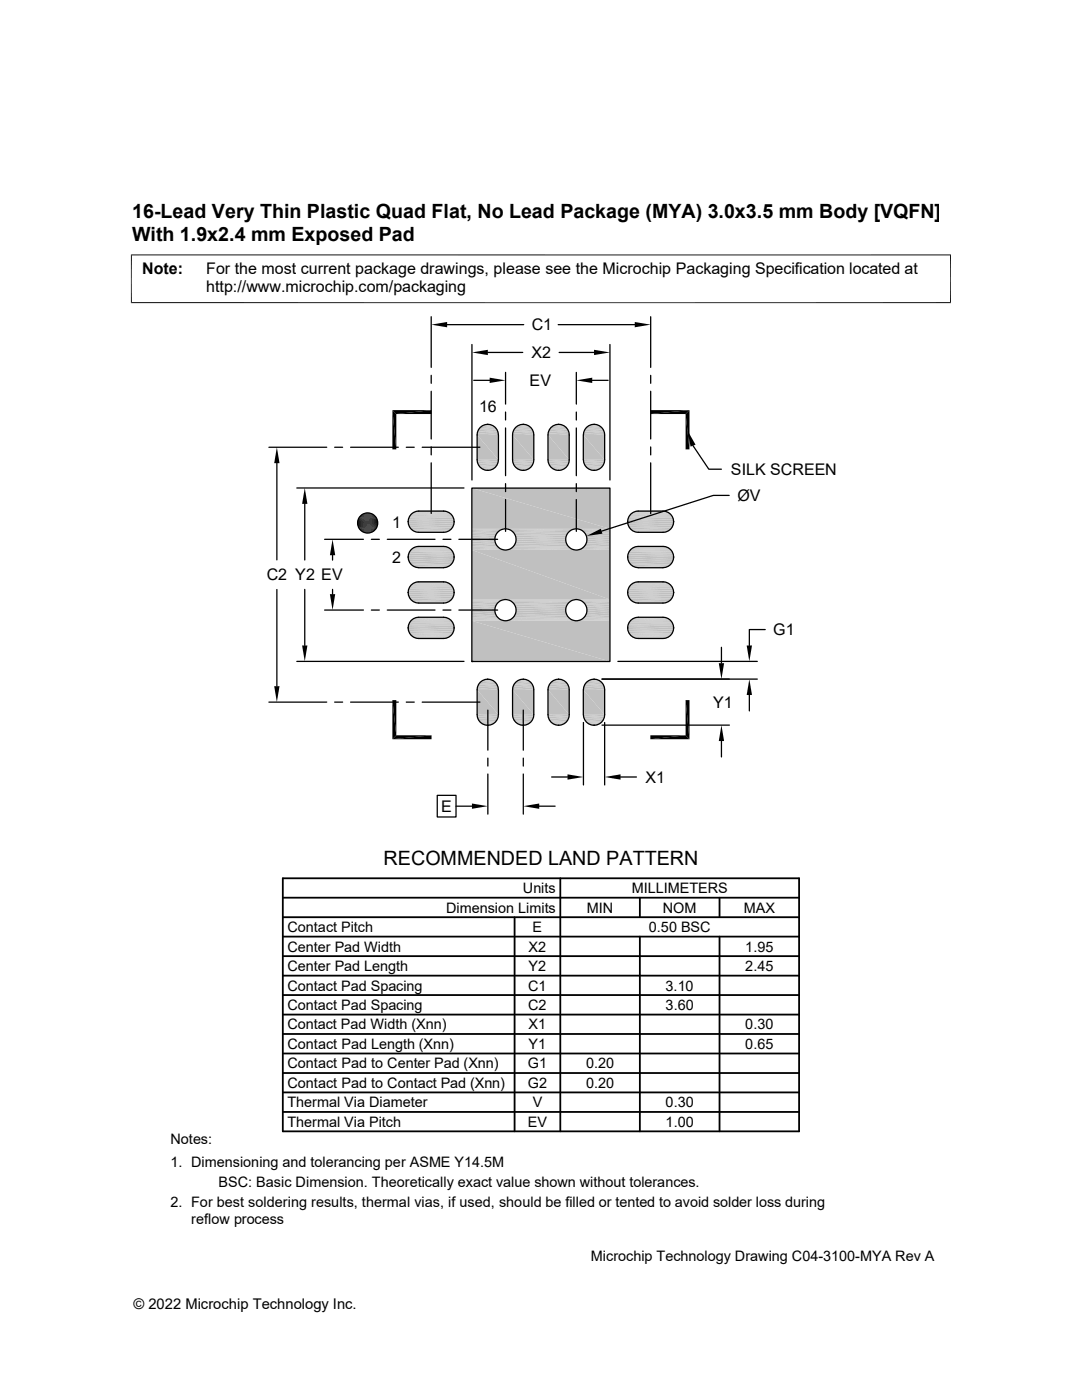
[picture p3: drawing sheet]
<svg xmlns="http://www.w3.org/2000/svg" width="216mm" height="279mm" viewBox="0 0 216 279" stroke-linecap="round" stroke-linejoin="round" font-family="sans-serif">
<g fill="#c0c0c0">
<path d="M97 84.7h.7z"/>
<path d="M104 84.7h.8z"/>
<path d="M111.1 84.7h.7z"/>
<path d="M118.2 84.7h.7z"/>
<path d="M117.8 84.8l.4-.1 1.1 .1z"/>
<path d="M118.2 84.7l1.1 .1z"/>
<path d="M110.7 84.8l.4-.1 1.1 .1z"/>
<path d="M111.1 84.7l1.1 .1z"/>
<path d="M103.7 84.8l.3-.1 1.1 .1z"/>
<path d="M104 84.7l1.1 .1z"/>
<path d="M96.6 84.8l.4-.1 1.1 .1z"/>
<path d="M97 84.7l1.1 .1z"/>
</g>
<path d="M117.5 84.9h2.1" fill="none" stroke="#c0c0c0" stroke-width=".2"/>
<path d="M117.8 84.8h1.5l.3 .2z" fill="#c0c0c0"/>
<path d="M110.4 84.9h2.1" fill="none" stroke="#c0c0c0" stroke-width=".2"/>
<path d="M110.7 84.8h1.5l.3 .2z" fill="#c0c0c0"/>
<path d="M103.3 84.9h2.2" fill="none" stroke="#c0c0c0" stroke-width=".2"/>
<path d="M103.7 84.8h1.4l.4 .2z" fill="#c0c0c0"/>
<path d="M96.3 84.9h2.1" fill="none" stroke="#c0c0c0" stroke-width=".2"/>
<path d="M96.6 84.8h1.5l.3 .2z" fill="#c0c0c0"/>
<path d="M96 85.1h2.7M103 85.1h2.7M110.1 85.1h2.7M117.2 85.1h2.7" fill="none" stroke="#c0c0c0" stroke-width=".21"/>
<path d="M95.7 85.3h3.3M102.8 85.3h3.2M109.8 85.3h3.3M116.9 85.3h3.2" fill="none" stroke="#c0c0c0" stroke-width=".28"/>
<path d="M95.5 85.6h3.7M102.6 85.6h3.6M109.6 85.6h3.7M116.7 85.6h3.7" fill="none" stroke="#c0c0c0" stroke-width=".3"/>
<path d="M95.3 85.9h4M102.4 85.9h4M109.5 85.9h4M116.5 85.9h4" fill="none" stroke="#c0c0c0" stroke-width=".34"/>
<path d="M95.2 86.6h4.3M95.2 86.3h4.2M102.3 86.6h4.2M102.3 86.3h4.2M109.3 86.6h4.3M109.4 86.3h4.1M116.4 86.6h4.2M116.4 86.3h4.2" fill="none" stroke="#c0c0c0" stroke-width=".36"/>
<g fill="#c0c0c0">
<path d="M116.4 86.8l4.3 5h-4.3z"/>
<path d="M116.4 86.8h4.3v5z"/>
<path d="M109.3 86.8l4.3 5h-4.3z"/>
<path d="M109.3 86.8h4.3v5z"/>
<path d="M102.3 86.8l4.2 5h-4.2z"/>
<path d="M102.3 86.8h4.2v5z"/>
<path d="M95.2 86.8l4.3 5h-4.3z"/>
<path d="M95.2 86.8h4.3v5z"/>
</g>
<path d="M95.2 91.9h4.3M95.2 92.3h4.2M102.3 91.9h4.2M102.3 92.3h4.2M109.3 91.9h4.3M109.4 92.3h4.1M116.4 91.9h4.3M116.4 92.3h4.2" fill="none" stroke="#c0c0c0" stroke-width=".36"/>
<path d="M95.3 92.6h4M102.4 92.6h4M109.5 92.6h4M116.5 92.6h4" fill="none" stroke="#c0c0c0" stroke-width=".34"/>
<path d="M95.5 93h3.7M102.6 93h3.6M109.6 93h3.7M116.7 93h3.7" fill="none" stroke="#c0c0c0" stroke-width=".3"/>
<path d="M95.7 93.2h3.3M102.8 93.2h3.2M109.8 93.2h3.3M116.9 93.2h3.2" fill="none" stroke="#c0c0c0" stroke-width=".25"/>
<path d="M96 93.5h2.7M103 93.5h2.7M110.1 93.5h2.7M117.2 93.5h2.7" fill="none" stroke="#c0c0c0" stroke-width=".21"/>
<path d="M117.5 93.6l1.8 .1h-1.5z" fill="#c0c0c0"/>
<path d="M117.5 93.7h2.1" fill="none" stroke="#c0c0c0" stroke-width=".2"/>
<path d="M110.4 93.6l1.8 .1h-1.5z" fill="#c0c0c0"/>
<path d="M110.4 93.7h2.1" fill="none" stroke="#c0c0c0" stroke-width=".2"/>
<path d="M103.3 93.6l1.8 .1h-1.4z" fill="#c0c0c0"/>
<path d="M103.3 93.7h2.2" fill="none" stroke="#c0c0c0" stroke-width=".2"/>
<path d="M96.3 93.6l1.8 .1h-1.5z" fill="#c0c0c0"/>
<path d="M96.3 93.7h2.1" fill="none" stroke="#c0c0c0" stroke-width=".2"/>
<g fill="#c0c0c0">
<path d="M97 93.8h.7z"/>
<path d="M104 93.8h.8z"/>
<path d="M111.1 93.8h.7z"/>
<path d="M118.2 93.8h.7z"/>
<path d="M117.8 93.7l1.1 .1z"/>
<path d="M117.8 93.7h1.5z"/>
<path d="M110.7 93.7l1.1 .1z"/>
<path d="M110.7 93.7h1.5z"/>
<path d="M103.7 93.7l1.1 .1z"/>
<path d="M103.7 93.7h1.4z"/>
<path d="M96.6 93.7l1.1 .1z"/>
<path d="M96.6 93.7h1.5z"/>
</g>
<g fill="none" stroke="#c0c0c0" stroke-width=".2">
<path d="M81.5 103.7h9.1M81.6 103.3h8.9M81.7 103h8.6M81.8 102.8h8.5M81.9 102.7h8.2M82.1 102.6h7.9M82.2 102.4h7.7M82.4 102.3h7.3M82.5 102.2h7M82.8 102.1h6.5M82.8 102.1h6.4M83.2 102h5.7"/>
<path d="M125.3 103.7h9.1M125.4 103.3h8.9M125.5 103h8.6M125.6 102.8h8.5M125.7 102.7h8.2M125.9 102.6h7.9M126 102.4h7.6M126.2 102.3h7.3M126.3 102.2h7M126.6 102.1h6.5M126.6 102.1h6.4M127 102h5.7"/>
</g>
<path d="M81.6 103.2h8.9M125.4 103.2h8.9" fill="none" stroke="#c0c0c0" stroke-width=".23"/>
<path d="M81.5 103.5h9.1M125.3 103.5h9.1" fill="none" stroke="#c0c0c0" stroke-width=".32"/>
<path d="M81.4 103.9h9.2M125.2 103.9h9.2" fill="none" stroke="#c0c0c0" stroke-width=".38"/>
<path d="M81.4 104.3h9.2M81.5 104.7h9.1M125.2 104.3h9.2M125.3 104.7h9.1" fill="none" stroke="#c0c0c0" stroke-width=".4"/>
<path d="M81.6 105.1h8.9M125.4 105.1h8.9" fill="none" stroke="#c0c0c0" stroke-width=".36"/>
<g fill="#c0c0c0">
<path d="M94.1 97.4l27.6 8.1h-27.6z"/>
<path d="M94.1 97.4h27.6v8.1z"/>
</g>
<g fill="none" stroke="#c0c0c0" stroke-width=".2">
<path d="M81.5 110.8h9.1M81.5 117.9h9.1M81.6 110.4h8.9M81.6 117.5h8.9M81.7 110.1h8.6M81.7 117.1h8.6M81.8 109.9h8.5M81.8 117h8.5M81.9 109.7h8.2M81.9 116.8h8.2M82.1 109.6h7.9M82.1 116.7h7.9"/>
<path d="M82.2 109.5h7.7M82.2 116.5h7.7M82.4 106h7.3M82.4 113h7.3M82.4 109.4h7.3M82.4 116.4h7.3M82.5 109.3h7M82.5 116.3h7M82.7 106.1h6.6M82.7 113.2h6.6M82.8 109.2h6.5M82.8 116.3h6.5"/>
<path d="M82.8 109.1h6.4M82.8 116.2h6.4M83.1 106.2h5.8M83.1 113.3h5.8M83.2 109.1h5.7M83.2 109.1h5.6M83.2 116.1h5.6M94.1 105.6h6.6M94.1 105.7h6.2M94.1 109.6h6.2M94.1 109.7h6.6M101 109.7h13.8"/>
<path d="M101 105.6h13.8M101.5 105.7h12.9M101.5 109.6h12.9M115.2 105.6h6.5M115.2 109.7h6.5M115.6 109.6h6.1M115.6 105.7h6.1M125.3 110.8h9.1M125.3 117.9h9.1M125.4 110.4h8.9M125.4 117.5h8.9M125.5 110.1h8.6"/>
<path d="M125.5 117.1h8.6M125.6 109.9h8.5M125.6 117h8.5M125.7 109.7h8.2M125.7 116.8h8.2M125.9 109.6h7.9M125.9 116.7h7.9M126 109.5h7.6M126 116.5h7.6M126.2 106h7.3M126.2 113h7.3M126.2 109.4h7.3"/>
<path d="M126.2 116.4h7.3M126.3 109.3h7M126.3 116.3h7M126.5 106.1h6.6M126.5 113.2h6.6M126.6 109.2h6.5M126.6 116.3h6.5M126.6 109.1h6.4M126.6 116.2h6.4M126.9 106.2h5.8M126.9 113.3h5.8M127 109.1h5.7"/>
<path d="M127 109.1h5.6M127 116.1h5.6"/>
</g>
<g fill="none" stroke="#c0c0c0" stroke-width=".32">
<path d="M81.5 110.6h9.1M81.5 117.7h9.1M81.8 105.4h8.5M81.8 112.5h8.5M94.1 106.4h5.2M94.1 108.9h5.2M102.4 106.4h11M102.4 108.9h11M116.6 108.9h5.1M116.6 106.4h5.1M125.3 110.6h9.1M125.3 117.7h9.1"/>
<path d="M125.6 105.4h8.5M125.6 112.5h8.5"/>
</g>
<path d="M82.1 105.7h7.9M82.1 112.8h7.9M125.9 105.7h7.9M125.9 112.8h7.9" fill="none" stroke="#c0c0c0" stroke-width=".28"/>
<path d="M94.1 105.9h5.8M94.1 109.4h5.8M101.8 109.4h12.2M101.8 105.9h12.2M115.9 109.4h5.8M115.9 105.9h5.8" fill="none" stroke="#c0c0c0" stroke-width=".21"/>
<path d="M81.6 110.2h8.9M81.6 117.3h8.9M94.1 106.1h5.5M94.1 109.2h5.5M102.2 109.2h11.5M102.2 106.1h11.5M116.3 106.1h5.4M116.3 109.2h5.4M125.4 110.2h8.9M125.4 117.3h8.9" fill="none" stroke="#c0c0c0" stroke-width=".25"/>
<path d="M94.1 106.7h5M94.1 108.6h5M102.7 106.7h10.5M102.7 108.6h10.5M116.8 106.7h4.9M116.8 108.6h4.9" fill="none" stroke="#c0c0c0" stroke-width=".34"/>
<g fill="none" stroke="#c0c0c0" stroke-width=".38">
<path d="M81.5 118.9h9.1M81.6 119.2h8.9M94.1 107.1h4.8M94.1 107.8h4.7M94.1 108.2h4.8M102.8 108.2h10.2M102.8 107.1h10.2M103 107.8h9.9M117 108.2h4.7M117 107.1h4.7M117.1 107.8h4.6M125.3 118.9h9.1"/>
<path d="M125.4 119.2h8.9"/>
</g>
<path d="M81.5 111.8h9.1M94.1 107.5h4.7M103 107.5h9.9M117.1 107.5h4.6M125.3 111.8h9.1" fill="none" stroke="#c0c0c0" stroke-width=".4"/>
<path d="M81.4 111h9.2M81.4 118.1h9.2M81.6 112.2h8.9M125.2 111h9.2M125.2 118.1h9.2M125.4 112.2h8.9" fill="none" stroke="#c0c0c0" stroke-width=".36"/>
<path d="M81.4 111.4h9.2M81.4 118.4h9.2M125.2 111.4h9.2M125.2 118.4h9.2" fill="none" stroke="#c0c0c0" stroke-width=".42"/>
<g fill="#c0c0c0">
<path d="M94.1 109.7l27.6 10h-27.6z"/>
<path d="M94.1 109.7h27.6v10z"/>
</g>
<g fill="none" stroke="#c0c0c0" stroke-width=".2">
<path d="M94.1 119.7h6.6M94.1 119.8h6.2M101 119.7h13.8M101.5 119.8h12.9M115.2 119.7h6.5M115.6 119.8h6.1M81.5 124.9h9.1M81.5 125.7h9.1M81.6 124.5h8.9M81.6 126.1h8.9M81.7 124.2h8.6M81.7 126.4h8.6"/>
<path d="M81.8 126.6h8.5M81.8 124h8.5M81.9 126.7h8.2M81.9 123.9h8.2M82.1 126.9h7.9M82.1 123.7h7.9M82.2 127h7.7M82.2 123.6h7.7M82.4 127.1h7.3M82.4 123.5h7.3M82.5 127.2h7M82.5 123.4h7"/>
<path d="M82.7 120.3h6.6M82.8 123.3h6.5M82.8 127.3h6.5M82.8 127.3h6.4M82.8 123.3h6.4M83.1 120.3h5.8M83.2 123.2h5.7M83.2 127.4h5.7M94.1 123.7h6.2M94.1 123.8h6.6M101 123.8h13.8M101.5 123.7h12.9"/>
<path d="M115.2 123.8h6.5M115.6 123.7h6.1M125.3 125.7h9.1M125.3 124.9h9.1M125.4 124.5h8.9M125.4 126.1h8.9M125.5 126.4h8.6M125.5 124.2h8.6M125.6 124h8.5M125.6 126.6h8.5M125.7 126.7h8.2M125.7 123.9h8.2"/>
<path d="M125.9 123.7h7.9M125.9 126.9h7.9M126 127h7.6M126 123.6h7.6M126.2 123.5h7.3M126.2 127.1h7.3M126.3 127.2h7M126.3 123.4h7M126.5 120.3h6.6M126.6 127.3h6.5M126.6 123.3h6.5M126.6 123.3h6.4"/>
<path d="M126.6 127.3h6.4M126.9 120.3h5.8M127 123.2h5.7M127 127.4h5.7"/>
</g>
<path d="M81.8 119.6h8.5M125.6 119.6h8.5M81.5 125.9h9.1M125.3 125.9h9.1" fill="none" stroke="#c0c0c0" stroke-width=".32"/>
<path d="M82.1 119.9h7.9M125.9 119.9h7.9M81.6 126.2h8.9M81.6 124.4h8.9M125.4 124.4h8.9M125.4 126.2h8.9" fill="none" stroke="#c0c0c0" stroke-width=".25"/>
<path d="M94.1 120h5.8M101.8 120h12.2M115.9 120h5.8M82.4 120.1h7.3M94.1 123.6h5.8M101.8 123.6h12.2M115.9 123.6h5.8M126.2 120.1h7.3" fill="none" stroke="#c0c0c0" stroke-width=".21"/>
<path d="M94.1 120.2h5.5M94.1 123.3h5.5M102.2 123.3h11.5M102.2 120.2h11.5M116.3 120.2h5.4M116.3 123.3h5.4" fill="none" stroke="#c0c0c0" stroke-width=".28"/>
<path d="M81.5 124.7h9.1M94.1 120.5h5.2M94.1 123h5.2M102.4 120.5h11M102.4 123h11M116.6 123h5.1M116.6 120.5h5.1M125.3 124.7h9.1" fill="none" stroke="#c0c0c0" stroke-width=".3"/>
<path d="M81.4 125.5h9.2M94.1 120.8h5M94.1 122.7h5M102.7 120.8h10.5M102.7 122.7h10.5M116.8 120.8h4.9M116.8 122.7h4.9M125.2 125.5h9.2" fill="none" stroke="#c0c0c0" stroke-width=".36"/>
<g fill="none" stroke="#c0c0c0" stroke-width=".38">
<path d="M81.4 125.1h9.2M94.1 121.2h4.8M94.1 121.6h4.7M94.1 122h4.7M94.1 122.3h4.8M102.8 122.3h10.2M102.8 121.2h10.2M103 122h9.9M103 121.6h9.9M117 122.3h4.7M117 121.2h4.7M117.1 121.6h4.6"/>
<path d="M117.1 122h4.6M125.2 125.1h9.2"/>
</g>
<g fill="#c0c0c0">
<path d="M94.1 123.9l27.6 8.1h-27.6z"/>
<path d="M94.1 123.9h27.6v8.1z"/>
<path d="M97 135.6h.7z"/>
<path d="M104 135.6h.8z"/>
<path d="M111.1 135.6h.7z"/>
<path d="M118.2 135.6h.7z"/>
<path d="M117.8 135.7l.4-.1 1.1 .1z"/>
<path d="M118.2 135.6l1.1 .1z"/>
<path d="M110.7 135.7l.4-.1 1.1 .1z"/>
<path d="M111.1 135.6l1.1 .1z"/>
<path d="M103.7 135.7l.3-.1 1.1 .1z"/>
<path d="M104 135.6l1.1 .1z"/>
<path d="M96.6 135.7l.4-.1 1.1 .1z"/>
<path d="M97 135.6l1.1 .1z"/>
</g>
<path d="M117.5 135.8h2.1" fill="none" stroke="#c0c0c0" stroke-width=".2"/>
<path d="M117.8 135.7h1.5l.3 .1z" fill="#c0c0c0"/>
<path d="M110.4 135.8h2.1" fill="none" stroke="#c0c0c0" stroke-width=".2"/>
<path d="M110.7 135.7h1.5l.3 .1z" fill="#c0c0c0"/>
<path d="M103.3 135.8h2.2" fill="none" stroke="#c0c0c0" stroke-width=".2"/>
<path d="M103.7 135.7h1.4l.4 .1z" fill="#c0c0c0"/>
<path d="M96.3 135.8h2.1" fill="none" stroke="#c0c0c0" stroke-width=".2"/>
<path d="M96.6 135.7h1.5l.3 .1z" fill="#c0c0c0"/>
<path d="M96 135.9h2.7M103 135.9h2.7M110.1 135.9h2.7M117.2 135.9h2.7" fill="none" stroke="#c0c0c0" stroke-width=".21"/>
<path d="M95.7 136.2h3.3M102.8 136.2h3.2M109.8 136.2h3.3M116.9 136.2h3.2" fill="none" stroke="#c0c0c0" stroke-width=".28"/>
<path d="M95.5 136.5h3.7M102.6 136.5h3.6M109.6 136.5h3.7M116.7 136.5h3.7" fill="none" stroke="#c0c0c0" stroke-width=".3"/>
<path d="M95.3 136.8h4M102.4 136.8h4M109.5 136.8h4M116.5 136.8h4" fill="none" stroke="#c0c0c0" stroke-width=".34"/>
<path d="M95.2 137.5h4.3M95.2 137.1h4.2M102.3 137.5h4.2M102.3 137.1h4.2M109.3 137.5h4.3M109.4 137.1h4.1M116.4 137.5h4.2M116.4 137.1h4.2" fill="none" stroke="#c0c0c0" stroke-width=".36"/>
<g fill="#c0c0c0">
<path d="M116.4 137.7l4.3 4.9h-4.3z"/>
<path d="M116.4 137.7h4.3v4.9z"/>
<path d="M109.3 137.7l4.3 4.9h-4.3z"/>
<path d="M109.3 137.7h4.3v4.9z"/>
<path d="M102.3 137.7l4.2 4.9h-4.2z"/>
<path d="M102.3 137.7h4.2v4.9z"/>
<path d="M95.2 137.7l4.3 4.9h-4.3z"/>
<path d="M95.2 137.7h4.3v4.9z"/>
</g>
<path d="M95.2 142.8h4.3M95.2 143.2h4.2M102.3 142.8h4.2M102.3 143.2h4.2M109.3 142.8h4.3M109.4 143.2h4.1M116.4 142.8h4.3M116.4 143.2h4.2" fill="none" stroke="#c0c0c0" stroke-width=".36"/>
<path d="M95.3 143.5h4M102.4 143.5h4M109.5 143.5h4M116.5 143.5h4" fill="none" stroke="#c0c0c0" stroke-width=".34"/>
<path d="M95.5 143.8h3.7M102.6 143.8h3.6M109.6 143.8h3.7M116.7 143.8h3.7" fill="none" stroke="#c0c0c0" stroke-width=".3"/>
<path d="M95.7 144.1h3.3M102.8 144.1h3.2M109.8 144.1h3.3M116.9 144.1h3.2" fill="none" stroke="#c0c0c0" stroke-width=".25"/>
<path d="M96 144.3h2.7M103 144.3h2.7M110.1 144.3h2.7M117.2 144.3h2.7" fill="none" stroke="#c0c0c0" stroke-width=".21"/>
<path d="M117.5 144.4l1.8 .2h-1.5z" fill="#c0c0c0"/>
<path d="M117.5 144.5h2.1" fill="none" stroke="#c0c0c0" stroke-width=".2"/>
<path d="M110.4 144.4l1.8 .2h-1.5z" fill="#c0c0c0"/>
<path d="M110.4 144.5h2.1" fill="none" stroke="#c0c0c0" stroke-width=".2"/>
<path d="M103.3 144.4l1.8 .2h-1.4z" fill="#c0c0c0"/>
<path d="M103.3 144.5h2.2" fill="none" stroke="#c0c0c0" stroke-width=".2"/>
<path d="M96.3 144.4l1.8 .2h-1.5z" fill="#c0c0c0"/>
<path d="M96.3 144.5h2.1" fill="none" stroke="#c0c0c0" stroke-width=".2"/>
<g fill="#c0c0c0">
<path d="M97 144.7h.7z"/>
<path d="M104 144.7h.8z"/>
<path d="M111.1 144.7h.7z"/>
<path d="M118.2 144.7h.7z"/>
<path d="M117.8 144.6l1.1 .1z"/>
<path d="M117.8 144.6h1.5z"/>
<path d="M110.7 144.6l1.1 .1z"/>
<path d="M110.7 144.6h1.5z"/>
<path d="M103.7 144.6l1.1 .1z"/>
<path d="M103.7 144.6h1.4z"/>
<path d="M96.6 144.6l1.1 .1z"/>
<path d="M96.6 144.6h1.5z"/>
</g>
<g fill="none" stroke="#000" stroke-width=".25">
<path d="M86 63.2v10.1M86 74.9v1.6M86 78.1v9.5M89.2 64.8h15.3M94.2 68.7v27.1M94.5 75.9h3.2M97.3 70.3h7M100.9 74.3v6.3M111.4 64.8h15.3M111.6 70.3h6.9M115 74.3v6.3M118.2 75.9h3.1"/>
<path d="M121.7 68.7v27.1M129.8 63.2v10.1M129.8 74.9v1.6M129.8 78.1v9.5M53.7 89.3h11.5M55.2 92.4v19.3M59.2 97.4h33.4M66.8 89.3h1.6M70 89.3h9.5M81.1 89.3h1.6M84.2 89.3h11.6M86 89.2v1.6"/>
<path d="M86 92.4v10.1M94.1 97.4h27.6v34.6h-27.6zM97.3 84.7a2.1 2.1 0 0 0-2.1 2.1v5a2.1 2.1 0 0 0 2.1 2.1M97.3 93.9h.1M97.3 84.7h.1M97.3 84.7a2.1 2.1 0 0 1 2.1 2.1M99.4 91.8a2.1 2.1 0 0 1-2.1 2.1M99.5 86.8v5M100.9 82.2v1.6M100.9 85.4v9.5M100.9 96.5v1.6M100.9 99.7v6.3"/>
<path d="M104.4 84.7a2.1 2.1 0 0 1 2.1 2.1v5a2.1 2.1 0 0 1-2.1 2.1M104.4 84.7a2.1 2.1 0 0 0-2.1 2.1v5a2.1 2.1 0 0 0 2.1 2.1M104.4 93.9h.1M104.4 84.7h.1M111.5 84.7a2.1 2.1 0 0 1 2.1 2.1v5a2.1 2.1 0 0 1-2.1 2.1M111.5 84.7a2.1 2.1 0 0 0-2.2 2.1v5a2.1 2.1 0 0 0 2.2 2.1M111.5 93.9h.1M111.5 84.7h.1M115 82.2v1.6M115 85.4v9.5M115 96.5v1.6M115 99.7v6.3"/>
<path d="M116.4 86.8v5M116.4 91.8a2.1 2.1 0 0 0 2.1 2.1M118.5 84.7a2.1 2.1 0 0 0-2.1 2.1M118.5 93.9h.1M118.5 84.7h.1M118.5 84.7a2.1 2.1 0 0 1 2.1 2.1v5a2.1 2.1 0 0 1-2.1 2.1M129.8 89.2v1.6M129.8 92.4v10.1M138.3 88.9l3.1 4.7h2.6M145.5 98.9h-3.2l-22.3 7.1M55.2 117.6v19.3M60.8 100.6v11.2"/>
<path d="M60.8 117.6v11.2M64.8 107.6h7.7M66.4 110.8v1M66.4 117.6v1M74.1 107.6h1.6M77.3 107.6h9.5M81.4 118.2h.1M81.4 111.2h.1M81.4 104.1h.1M81.4 118.2a2.1 2.1 0 0 0 2.2 2.2h4.9a2.1 2.1 0 0 0 2.1-2.2M81.4 104.1a2.1 2.1 0 0 0 2.2 2.1h4.9a2.1 2.1 0 0 0 2.1-2.1M81.4 111.2a2.1 2.1 0 0 1 2.2-2.1h4.9a2.1 2.1 0 0 1 2.1 2.1"/>
<path d="M81.4 104.1a2.1 2.1 0 0 1 2.2-2.1h4.9a2.1 2.1 0 0 1 2.1 2.1M88.4 107.6h1.6M90.6 118.2a2.1 2.1 0 0 0-2.1-2.1h-4.9a2.1 2.1 0 0 0-2.2 2.1M90.6 118.2h.1M90.6 111.2h.1M90.6 104.1h.1M90.6 111.2a2.13 2.13 0 0 1-2.1 2.1h-4.9a2.1 2.1 0 0 1-2.2-2.1M91.6 107.6h7.7M125.2 118.2h.1M125.2 111.2h.1M125.2 104.1h.1M125.9 116.7l.4-.3 .8-.3h5.2a2.12 2.12 0 0 1 2.1 2.1 2.12 2.12 0 0 1-2.1 2.2h-4.9a2.12 2.12 0 0 1-2-1.4 2.12 2.12 0 0 1 .5-2.3z"/>
<path d="M125.9 109.7l.4-.4 .8-.2h5.2a2.12 2.12 0 0 1 2.1 2.1 2.12 2.12 0 0 1-2.1 2.1h-4.9a2.14 2.14 0 0 1-2-1.3 2.14 2.14 0 0 1 .5-2.3zM125.9 102.6l.4-.3 .8-.3h5.2a2.12 2.12 0 0 1 2.1 2.1 2.12 2.12 0 0 1-2.1 2.1h-4.9a2.12 2.12 0 0 1-2-1.3 2.12 2.12 0 0 1 .5-2.3zM134.4 118.2h.1M134.4 111.2h.1M134.4 104.1h.1M59.2 132h33.4M64.8 121.8h7.7M74.1 121.8h1.6M77.3 121.8h9.5M81.4 125.3h.1M81.4 125.3a2.1 2.1 0 0 0 2.2 2.1h4.9a2.1 2.1 0 0 0 2.1-2.1M88.4 121.8h1.6"/>
<path d="M90.6 125.3a2.1 2.1 0 0 0-2.1-2.1h-4.9a2.1 2.1 0 0 0-2.2 2.1M90.6 125.3h.1M91.6 121.8h7.7M94.1 132h.1M97.3 135.6a2.1 2.1 0 0 0-2.1 2.1v4.9a2.1 2.1 0 0 0 2.1 2.1M97.3 135.6h.1M97.3 135.6a2.1 2.1 0 0 1 2.1 2.1M99.5 137.7v4.9M104.4 135.6a2.1 2.1 0 0 1 2.1 2.1v4.9a2.1 2.1 0 0 1-2.1 2.1M104.4 135.6a2.1 2.1 0 0 0-2.1 2.1v4.9a2.1 2.1 0 0 0 2.1 2.1M104.4 135.6h.1M111.5 135.6a2.1 2.1 0 0 1 2.1 2.1v4.9a2.1 2.1 0 0 1-2.1 2.1"/>
<path d="M111.5 135.6a2.1 2.1 0 0 0-2.2 2.1v4.9a2.1 2.1 0 0 0 2.2 2.1M111.5 135.6h.1M116.4 137.7v4.9M118.5 135.6a2.1 2.1 0 0 0-2.1 2.1M118.5 135.6h.1M118.5 135.6a2.1 2.1 0 0 1 2.1 2.1v4.9a2.1 2.1 0 0 1-2.1 2.1M120.1 135.5h31M123.3 132h27.8M125.2 125.3h.1M125.9 123.8l.4-.3 .8-.3h5.2a2.12 2.12 0 0 1 2.1 2.1 2.12 2.12 0 0 1-2.1 2.1h-4.9a2.12 2.12 0 0 1-2-1.3 2.12 2.12 0 0 1 .5-2.3zM134.4 125.3h.1M144 129.2v3.2"/>
<path d="M149.5 138.7v3.2M152.7 125.6h-3.2v3.2M53.7 140.1h11.5M66.8 140.1h1.6M70 140.1h9.5M81.1 140.1h1.6M84.2 140.1h11.6M87.2 158.7h3.8v4.3h-3.8zM97.3 144.7h.1M97.3 141.7v8M97.3 151.3v1.6M97.3 154.5v8"/>
<path d="M99.4 142.6a2.1 2.1 0 0 1-2.1 2.1M104.4 144.7h.1M104.4 141.7v8M104.4 151.3v1.6M104.4 154.5v8M110.1 155.1h3.1M111.5 144.7h.1M116.4 142.6a2.1 2.1 0 0 0 2.1 2.1M116.4 144.2v12.5M118.5 144.7h.1M120.1 144.7h25.4M120.6 144.2v12.5"/>
<path d="M123.8 155.1h3.2M144 147.9v3.2M91 160.9h3.2M107.6 160.9h3.2"/>
<circle cx="73.4" cy="104.4" r="2.01"/>
<circle cx="100.9" cy="107.7" r="2.12"/>
<circle cx="115" cy="107.7" r="2.12"/>
<circle cx="100.9" cy="121.8" r="2.12"/>
<circle cx="115" cy="121.8" r="2.12"/>
</g>
<g fill="none" stroke="#000" stroke-width=".36">
<path d="M56.4 179.2h103M56.4 175.3h103v50.5h-103zM111.8 175.3v50.5M127.7 179.2v3.8M143.6 179.2v3.8M56.4 183h103M56.4 190.8h103M56.4 186.9h103M56.4 194.7h103M56.4 198.6h103M102.7 183v42.8M127.7 186.9v38.9"/>
<path d="M143.6 186.9v38.9M56.4 202.5h103M56.4 206.4h103M56.4 218h103M56.4 210.2h103M56.4 214.1h103M56.4 221.9h103"/>
</g>
<g fill="#000">
<path d="M86 64.8l3.2-.5v1zM94.2 70.3l3.1-.5v1.1zM97.7 75.4l3.2 .5-3.2 .5zM115 75.9l3.2-.5v1zM118.5 69.8l3.2 .5-3.2 .6zM126.7 64.3l3.1 .5-3.1 .5zM55.2 89.3l.6 3.1h-1.1zM78.3 81.9l.8 7.8h-.8zM78.3 81.9l.8 .7v7.1zM79.1 82.6l7-.7v.7zM78.3 81.9h7.8l-7 .7zM129.8 81.9h7.8l-7.8 .7z"/>
<path d="M129.8 82.6l7.8-.7-.8 .7zM136.8 82.6l.8 7.1h-.8zM136.8 82.6l.8-.7v7.8zM137.2 86l1.6 2.8-1 .3zM60.8 97.4l.5 3.2h-1zM66.4 107.6l.5 3.2h-1.1zM65.8 118.6h1.1l-.5 3.2zM72.3 106.1l1.9 .1zM72.5 102.5l1.9 .1zM72.5 106.2l1.5 .1zM72.5 106.2h1.7zM72.5 102.5h1.7z"/>
<path d="M72.7 102.4l1.5 .1zM72.7 106.3h1.1zM72.7 106.3h1.3zM72.7 102.4h1.3zM72.9 102.4h1.1zM72.9 106.3l.7 .1zM72.9 106.3h.9zM72.9 102.4h.9zM73.1 102.4h.7zM73.1 106.4h.5zM73.1 102.4h.5zM117 107l2.9-1.5 .3 1z"/>
<path d="M54.7 136.9h1.1l-.6 3.2zM60.3 128.8h1l-.5 3.2zM143.4 132.4h1.1l-.5 3.1zM149.5 135.5l.6 3.2h-1.1zM149 128.8h1.1l-.6 3.2zM78.3 139.7l.8 7-.8 .8zM78.3 139.7h.8v7zM78.3 147.5l7.8-.8v.8zM79.1 146.7h7l-7.8 .8zM113.2 154.5l3.2 .6-3.2 .5zM120.6 155.1l3.2-.6v1.1zM129.8 146.7h7l-7 .8z"/>
<path d="M129.8 147.5l7-.8 .8 .8zM136.8 139.7l.8 7.8-.8-.8zM136.8 139.7h.8v7.8zM144 144.7l.5 3.2h-1.1zM94.2 160.4l3.1 .5-3.1 .5zM104.4 160.9l3.2-.5v1z"/>
</g>
<g fill="none" stroke="#000" stroke-width=".2">
<path d="M26.1 50.9h163.7M26.2 50.8v9.7M189.7 50.8v9.7M26.1 60.4h163.7M71.3 104.3h4.1M71.3 104.5h4.1M71.3 104.7h4.1M71.3 104.1h4.1M71.4 103.9h4M71.4 104.8h4M71.4 103.7h3.9M71.4 105h3.9"/>
<path d="M71.5 105.2h3.7M71.5 103.5h3.7M71.5 105.4h3.6M71.5 103.4h3.6M71.6 103.2h3.5M71.6 105.5h3.5M71.8 105.7h3.1M71.8 103h3.1M71.9 102.9h2.9M71.9 105.8h2.9M72 106h2.7M72 102.8h2.7"/>
<path d="M72.2 102.7h2.3M72.2 106.1h2.3M72.3 102.6h2.1M72.3 106.2h2.1"/>
</g>
<g font-size="3.9">
<text x="26.4" y="43.5">16-Lead Very Thin Plastic Quad Flat, No Lead Package (MYA) 3.0x3.5 mm Body [VQFN]</text>
<text x="26.4" y="48">With 1.9x2.4 mm Exposed Pad</text>
<text x="76.5" y="172.7">RECOMMENDED LAND PATTERN</text>
</g>
<g font-size="3.2">
<text x="28.4" y="54.6">Note:</text>
<text x="41.1" y="58.3">http://www.microchip.com/packaging</text>
<text x="41.1" y="54.6">For the most current package drawings, please see the Microchip Packaging Specification located at</text>
<text x="106.1" y="65.9">C1</text>
<text x="106.1" y="71.5">X2</text>
<text x="105.7" y="77">EV</text>
<text x="95.6" y="82.3">16</text>
<text x="145.9" y="94.8">SILK SCREEN</text>
<text x="147.2" y="100">ØV</text>
<text x="78.3" y="105.3">1</text>
<text x="78.3" y="112.3">2</text>
<text x="53.2" y="115.8">C2 Y2 EV</text>
<text x="154.3" y="126.8">G1</text>
<text x="142.3" y="141.3">Y1</text>
<text x="128.8" y="156.2">X1</text>
<text x="88" y="162">E</text>
</g>
<g font-size="2.9">
<text x="104.3" y="178.2">Units</text>
<text x="126" y="178.2">MILLIMETERS</text>
<text x="89" y="182.1">Dimension Limits</text>
<text x="117.1" y="182.1">MIN</text>
<text x="132.3" y="182.1">NOM</text>
<text x="148.4" y="182.1">MAX</text>
<text x="57.3" y="189.9">Center Pad Width</text>
<text x="57.3" y="186">Contact Pitch</text>
<text x="105.5" y="189.9">X2</text>
<text x="106.3" y="186">E</text>
<text x="129.5" y="186">0.50 BSC</text>
<text x="148.7" y="189.9">1.95</text>
<text x="57.3" y="193.8">Center Pad Length</text>
<text x="57.3" y="197.7">Contact Pad Spacing</text>
<text x="105.4" y="197.7">C1</text>
<text x="105.5" y="193.8">Y2</text>
<text x="132.8" y="197.7">3.10</text>
<text x="148.7" y="193.8">2.45</text>
<text x="57.3" y="201.6">Contact Pad Spacing</text>
<text x="105.4" y="201.6">C2</text>
<text x="132.8" y="201.6">3.60</text>
<text x="57.3" y="209.3">Contact Pad Length (Xnn)</text>
<text x="57.3" y="205.4">Contact Pad Width (Xnn)</text>
<text x="105.5" y="209.3">Y1</text>
<text x="105.5" y="205.4">X1</text>
<text x="148.7" y="209.3">0.65</text>
<text x="148.7" y="205.4">0.30</text>
<text x="57.3" y="213.2">Contact Pad to Center Pad (Xnn)</text>
<text x="105.3" y="213.2">G1</text>
<text x="116.9" y="213.2">0.20</text>
<text x="57.3" y="217.1">Contact Pad to Contact Pad (Xnn)</text>
<text x="57.3" y="221">Thermal Via Diameter</text>
<text x="105.3" y="217.1">G2</text>
<text x="106.3" y="221">V</text>
<text x="116.9" y="217.1">0.20</text>
<text x="132.8" y="221">0.30</text>
<text x="57.3" y="224.9">Thermal Via Pitch</text>
<text x="105.3" y="224.9">EV</text>
<text x="132.8" y="224.9">1.00</text>
<text x="34" y="228.3">Notes:</text>
<text x="34" y="232.9">1. Dimensioning and tolerancing per ASME Y14.5M</text>
<text x="43.6" y="236.9">BSC: Basic Dimension. Theoretically exact value shown without tolerances.</text>
<text x="34" y="241">2. For best soldering results, thermal vias, if used, should be filled or tented to avoid solder loss during</text>
<text x="38.1" y="244.3">reflow process</text>
<text x="117.9" y="251.7">Microchip Technology Drawing C04-3100-MYA Rev A</text>
<text x="26.6" y="261.3">© 2022 Microchip Technology Inc.</text>
</g>
</svg>
